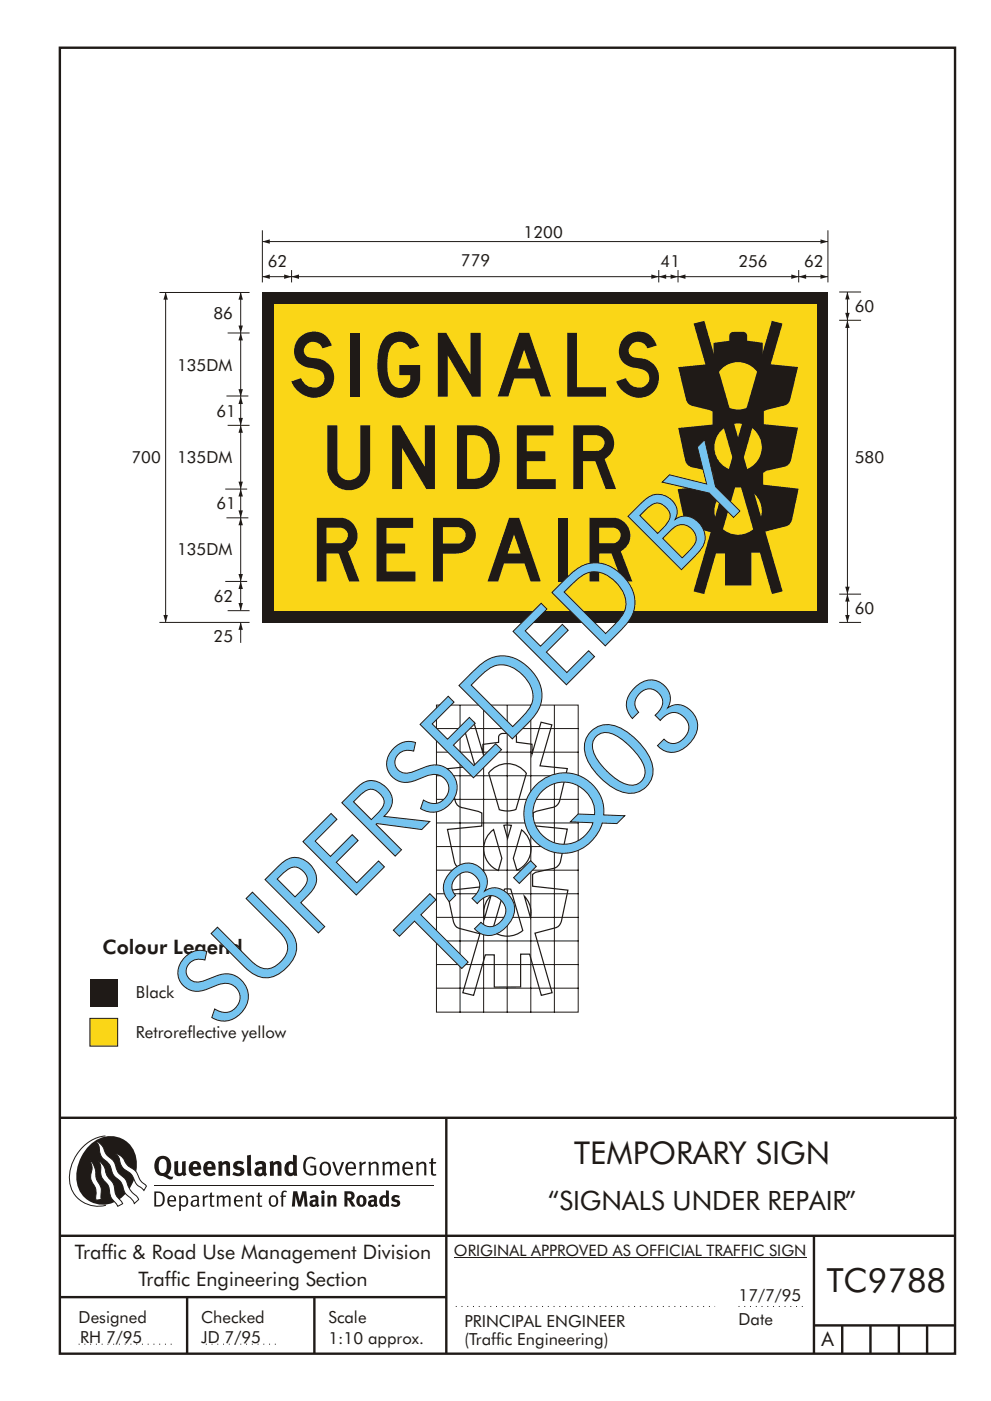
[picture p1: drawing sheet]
<svg xmlns="http://www.w3.org/2000/svg" width="210mm" height="297mm" viewBox="0 0 210 297" stroke-linecap="round" stroke-linejoin="round" font-family="sans-serif">
<g fill="none" stroke="#1f1a17" stroke-width=".51">
<path d="M12.7 10.1h189.9v276.9h-189.9zM12.7 237h190.3M94.7 236.9v50.1M12.7 262h190M12.7 275h82M39.7 275v12M66.7 275v12M172.7 262v25M172.7 281h30M178.7 281v6M184.7 281v6M190.7 281v6"/>
<path d="M196.7 281v6"/>
</g>
<path d="M96.7 277h55M156.7 277h14M16.7 285h20.3M43.7 285h15" fill="none" stroke="#1f1a17" stroke-width=".21" stroke-dasharray=".2 1" stroke-linecap="butt"/>
<path d="M19.1 207.5h5.9v5.9h-5.9z" fill="#1f1a17"/>
<path d="M19.1 215.9h5.9v5.9h-5.9z" fill-rule="evenodd" fill="#fad617" stroke="#1f1a17" stroke-width=".21"/>
<path d="M55.7 62h120v70h-120z" fill="#1f1a17"/>
<path d="M58.2 64.5h115v65h-115z" fill="#fad617"/>
<path d="M178 67.9h4.7M178 61.9h4.7M178 132h4.7M178 126h4.7M179.8 126v6" fill="none" stroke="#1f1a17" stroke-width=".21"/>
<g fill="#1f1a17">
<path d="M179.3 130.4h1l-.5 1.6z" fill-rule="evenodd"/>
<path d="M179.8 125.9l.5 1.6h-1z" fill-rule="evenodd"/>
</g>
<path d="M179.8 68v58" fill="none" stroke="#1f1a17" stroke-width=".21"/>
<g fill="#1f1a17">
<path d="M179.3 124.4h1l-.5 1.6z" fill-rule="evenodd"/>
<path d="M179.8 67.9l.5 1.6h-1z" fill-rule="evenodd"/>
</g>
<path d="M179.8 61.9v6" fill="none" stroke="#1f1a17" stroke-width=".21"/>
<g fill="#1f1a17">
<path d="M179.3 66.3h1l-.5 1.6z" fill-rule="evenodd"/>
<path d="M179.8 61.9l.5 1.6h-1z" fill-rule="evenodd"/>
</g>
<path d="M55.7 51.2h120" fill="none" stroke="#1f1a17" stroke-width=".21"/>
<g fill="#1f1a17">
<path d="M174.1 50.8l1.6 .4-1.6 .5 1.6-.5-1.6 .5z" fill-rule="evenodd"/>
<path d="M55.6 51.2l1.6-.4v.9z" fill-rule="evenodd"/>
</g>
<path d="M55.7 58.7h6.2" fill="none" stroke="#1f1a17" stroke-width=".21"/>
<g fill="#1f1a17">
<path d="M60.3 58.2l1.6 .5-1.6 .4 1.6-.4-1.6 .4z" fill-rule="evenodd"/>
<path d="M55.6 58.7l1.6-.5v.9z" fill-rule="evenodd"/>
</g>
<path d="M169.5 58.7h6.2" fill="none" stroke="#1f1a17" stroke-width=".21"/>
<g fill="#1f1a17">
<path d="M174.1 58.2l1.6 .5-1.6 .4 1.6-.4-1.6 .4z" fill-rule="evenodd"/>
<path d="M169.4 58.7l1.6-.5v.9z" fill-rule="evenodd"/>
</g>
<path d="M61.9 58.7h77.9" fill="none" stroke="#1f1a17" stroke-width=".21"/>
<g fill="#1f1a17">
<path d="M138.2 58.2l1.6 .5-1.6 .4 1.6-.4-1.6 .4z" fill-rule="evenodd"/>
<path d="M61.8 58.7l1.6-.5v.9z" fill-rule="evenodd"/>
</g>
<path d="M143.9 58.7h25.6" fill="none" stroke="#1f1a17" stroke-width=".21"/>
<g fill="#1f1a17">
<path d="M167.9 58.2l1.6 .5-1.6 .4 1.6-.4-1.6 .4z" fill-rule="evenodd"/>
<path d="M143.8 58.7l1.6-.5v.9z" fill-rule="evenodd"/>
</g>
<path d="M139.8 58.7h4.1" fill="none" stroke="#1f1a17" stroke-width=".21"/>
<g fill="#1f1a17">
<path d="M142.3 58.2l1.6 .5-1.6 .4 1.6-.4-1.6 .4z" fill-rule="evenodd"/>
<path d="M139.7 58.7l1.6-.5v.9z" fill-rule="evenodd"/>
</g>
<path d="M55.7 48.8v11.1M61.9 57.3v2.6M139.8 57.3v2.6M143.9 57.3v2.6M169.5 57.3v2.6M175.7 48.8v11.1" fill="none" stroke="#1f1a17" stroke-width=".21"/>
<path d="M143.9 77.8l7.5-.7v-4.4l3.3-.4v-1.2a.88 .88 0 0 1 .8-.7l2.2-.1a.88 .88 0 0 1 .8 .8v1.1l3.3 .5v4.4l7.5 .7-1.7 7a1.92 1.92 0 0 1-1.8 1.3l-3.7 1.1v2.7l7.2 .8-1.4 6.8a1.96 1.96 0 0 1-1.5 1.5l-3.8 .8-.7 .5v2.5l7.5 .8-1.3 6.5a1.81 1.81 0 0 1-1.4 1.5l-4.5 1.2v4.4h-2.8v6.9h-5.6v-6.8h-2.7v-4.4l-4.6-1.2a1.72 1.72 0 0 1-1.4-1.4l-1.3-6.6 7.5-.8v-2.5l-.6-.5-3.9-.8a1.91 1.91 0 0 1-1.4-1.5l-1.5-6.9 7.3-.7v-2.8l-3.8-1a1.95 1.95 0 0 1-1.8-1.4z" fill-rule="evenodd" fill="#1f1a17"/>
<g fill="#fad617">
<circle cx="156.6" cy="81.8" r="5"/>
<circle cx="156.6" cy="94.8" r="5"/>
<circle cx="156.6" cy="108.4" r="5"/>
</g>
<g fill="#1f1a17">
<path d="M163.8 68l2.2 .6-16.6 57.4-2.3-.6z"/>
<path d="M147.2 68.6l2.2-.6 16.7 57.4-2.3 .6z"/>
</g>
<path d="M33.8 62h19.1M35.1 62v70M33.8 132h19.1M48.3 129.5h4.6" fill="none" stroke="#1f1a17" stroke-width=".21"/>
<g fill="#1f1a17">
<path d="M34.7 130.4h.9l-.5 1.6z" fill-rule="evenodd"/>
<path d="M35.1 61.9l.5 1.6h-.9z" fill-rule="evenodd"/>
</g>
<path d="M51.1 132v4.3" fill="none" stroke="#1f1a17" stroke-width=".21"/>
<path d="M51.1 131.9l.4 1.6h-.9z" fill-rule="evenodd" fill="#1f1a17"/>
<path d="M48.3 70.6h4.6M51.1 62v8.6M48 84h4.7M48.3 90.2h4.6M47.8 103.7h4.6M48 109.8h4.7M47.8 123.3h4.6" fill="none" stroke="#1f1a17" stroke-width=".21"/>
<g fill="#1f1a17">
<path d="M50.6 69h.9l-.4 1.6z" fill-rule="evenodd"/>
<path d="M51.1 61.9l.4 1.6h-.9z" fill-rule="evenodd"/>
</g>
<path d="M51.1 103.7v6.1" fill="none" stroke="#1f1a17" stroke-width=".21"/>
<g fill="#1f1a17">
<path d="M50.6 108.2h.9l-.4 1.6z" fill-rule="evenodd"/>
<path d="M51.1 103.7l.4 1.6h-.9z" fill-rule="evenodd"/>
</g>
<path d="M51.1 84.1v6.1" fill="none" stroke="#1f1a17" stroke-width=".21"/>
<g fill="#1f1a17">
<path d="M50.6 88.6h.9l-.4 1.6z" fill-rule="evenodd"/>
<path d="M51.1 84.1l.4 1.6h-.9z" fill-rule="evenodd"/>
</g>
<path d="M51.1 109.8v13.5" fill="none" stroke="#1f1a17" stroke-width=".21"/>
<g fill="#1f1a17">
<path d="M50.6 121.7h.9l-.4 1.6z" fill-rule="evenodd"/>
<path d="M51.1 109.8l.4 1.6h-.9z" fill-rule="evenodd"/>
</g>
<path d="M51.1 123.3v6.1" fill="none" stroke="#1f1a17" stroke-width=".21"/>
<g fill="#1f1a17">
<path d="M50.6 127.8h.9l-.4 1.6z" fill-rule="evenodd"/>
<path d="M51.1 123.3l.4 1.6h-.9z" fill-rule="evenodd"/>
</g>
<path d="M51.1 90.2v13.5" fill="none" stroke="#1f1a17" stroke-width=".21"/>
<g fill="#1f1a17">
<path d="M50.6 102.1h.9l-.4 1.6z" fill-rule="evenodd"/>
<path d="M51.1 90.2l.4 1.6h-.9z" fill-rule="evenodd"/>
</g>
<path d="M51.1 70.6v13.5" fill="none" stroke="#1f1a17" stroke-width=".21"/>
<g fill="#1f1a17">
<path d="M50.6 82.5h.9l-.4 1.6z" fill-rule="evenodd"/>
<path d="M51.1 70.6l.4 1.6h-.9z" fill-rule="evenodd"/>
</g>
<path d="M98.2 153.7l2.3-.6 2 6.6v-1.9l3.3-.4v-1.1a.86 .86 0 0 1 .7-.8h2.3a.87 .87 0 0 1 .8 .7v1.2l3.3 .4v2.1l1.9-6.8 2.3 .6-2.5 8.7 5.8 .6-1.7 6.9a1.95 1.95 0 0 1-1.8 1.4l-3.1 .7-.7 .3v2.8l7.3 .7-1.5 6.8a2 2 0 0 1-1.5 1.5l-3.8 .8-.6 .5v2.5l7.5 .8-1.4 6.6a1.81 1.81 0 0 1-1.4 1.4l-4.2 1.2 3.6 12.6-2.2 .5-2.5-8.7h-1.9v7h-5.6v-6.9h-1.9l-2.5 8.6-2.3-.5 3.6-12.5-4.2-1.1a1.69 1.69 0 0 1-1.4-1.5l-1.4-6.6 7.6-.8v-2.5l-.7-.4-3.8-.9a1.91 1.91 0 0 1-1.5-1.5l-1.5-6.8 7.3-.8v-2.7l-.7-.4-3.1-.7a1.92 1.92 0 0 1-1.8-1.4l-1.7-6.9 5.9-.6zM104.1 163.4a5 5 0 0 1 7.6 .6l-2.2 7.6a5.2 5.2 0 0 1-3.6 .1l-2.2-7.8zM104.2 176.3l.5-.4 1.8 6.1-.8 2.6a5 5 0 0 1-1.5-8.3zM106.9 175h1.6l-.8 2.8zM110.7 176a5 5 0 0 1-1 8.5l-.8-2.5zM104.2 189.9l-1.4 4.8a5 5 0 0 1 1.4-4.8zM107 188.5h1.4l2.5 8.8a5 5 0 0 1-6.4 0zM111.2 190a4.9 4.9 0 0 1 1.3 4.5z" fill="none" stroke="#1f1a17" stroke-width=".25"/>
<g fill="none" stroke="#1f1a17" stroke-width=".21">
<path d="M92.6 149.5h30.1v65.1h-30.1zM92.6 159.5h30.1M92.6 154.5h30.1M97.6 149.5v65.2M102.6 149.5v65.2M107.6 149.5v65.2M112.6 149.5v65.2M117.6 149.5v65.2M92.6 179.5h30.1M92.6 174.5h30.1M92.6 169.5h30.1M92.6 164.5h30.1"/>
<path d="M92.6 199.5h30.1M92.6 194.5h30.1M92.6 189.5h30.1M92.6 184.5h30.1M92.6 209.5h30.1M92.6 204.5h30.1M96.3 266.7h74.7"/>
</g>
<g fill="#1f1a17">
<path d="M64.9 245.6a1.61 1.61 0 0 1 2.1 0l-.2 .3a1.17 1.17 0 0 0-1.4-.2 1.17 1.17 0 0 0-.6 1.3 1.42 1.42 0 0 0 1.2 1.9l.7-.2v-1.2h-.8l-.1-.4h1.3v1.9a1.82 1.82 0 0 1-2.2-.1 1.82 1.82 0 0 1-.6-2.1l.2-.7z" fill-rule="evenodd"/>
<path d="M68.2 246.5a1.77 1.77 0 0 0 .4 2.7 1.39 1.39 0 0 0 1.4-.5 1.39 1.39 0 0 0 .2-1.5 1.19 1.19 0 0 0-2-.7zM68.5 246.8a.83 .83 0 0 1 1 .1 .83 .83 0 0 1 .2 1 .75 .75 0 0 1-.6 1 .75 .75 0 0 1-.8-.8v-.9z" fill-rule="evenodd"/>
<path d="M70.5 246.4l.4-.1 .8 2.4 .8-2.3h.5l-1.1 2.8h-.4z" fill-rule="evenodd"/>
<path d="M73.6 246.7a1.74 1.74 0 0 0 .5 2.5h.9l.5-.3-.2-.3a.89 .89 0 0 1-1.1 .2 .89 .89 0 0 1-.4-.9h1.7a1.15 1.15 0 0 0-.4-1.4 1.15 1.15 0 0 0-1.5 .2zM74 246.9a.67 .67 0 0 1 .8-.2 .67 .67 0 0 1 .3 .8h-1.3z" fill-rule="evenodd"/>
<path d="M76.2 246.4l.4-.1 .1 .4 .5-.4h.5l-.2 .5a.61 .61 0 0 0-.8 .6v1.8h-.4z" fill-rule="evenodd"/>
<path d="M78.1 246.4l.5-.1 .1 .4a.89 .89 0 0 1 .9-.4 .89 .89 0 0 1 .7 .7v2.2h-.4v-2.2l-.1-.2-.3-.1-.8 .4v2.1h-.4z" fill-rule="evenodd"/>
<path d="M81.1 246.4l.4-.1 .1 .4a.83 .83 0 0 1 .8-.4 .83 .83 0 0 1 .7 .5 .86 .86 0 0 1 .9-.5 .86 .86 0 0 1 .7 .7v2.2h-.4l-.1-2.3a.5 .5 0 0 0-.8 0l-.2 .2v2.1h-.5v-2.2l-.4-.3-.7 .4v2.1h-.4z" fill-rule="evenodd"/>
<path d="M85.7 246.7a1.74 1.74 0 0 0 .5 2.5h.9l.5-.3-.2-.3a.89 .89 0 0 1-1.1 .2 .89 .89 0 0 1-.4-.9h1.7a1.15 1.15 0 0 0-.5-1.4 1.15 1.15 0 0 0-1.4 .2zM86 246.9a.67 .67 0 0 1 .9-.2 .67 .67 0 0 1 .3 .8h-1.3z" fill-rule="evenodd"/>
<path d="M88.3 246.4l.4-.1 .1 .4a.89 .89 0 0 1 .9-.4 .89 .89 0 0 1 .8 .7v2.2h-.5v-2.2l-.1-.2-.3-.1-.8 .4v2.1h-.4z" fill-rule="evenodd"/>
<path d="M91.5 245.6l.4-.1v.9h.7l-.2 .3h-.5v2.1l.1 .1h.5l.1 .3a.71 .71 0 0 1-1.2-.6v-1.9h-.3v-.3h.3z" fill-rule="evenodd"/>
<path d="M37 246.3l.8-.2v2a.46 .46 0 0 0 .2 .6 .46 .46 0 0 0 .6-.2v-2.2l.8-.2v2.4l.2 .5-.6 .4-.2-.3a1.03 1.03 0 0 1-1.2 .2 1.03 1.03 0 0 1-.6-1z" fill-rule="evenodd"/>
<path d="M40.4 246.6a1.64 1.64 0 0 0 0 2.3 1.64 1.64 0 0 0 2.3 .1l-.4-.5a.78 .78 0 0 1-.9 .3 .78 .78 0 0 1-.5-.8h1.8a1.37 1.37 0 0 0-.6-1.6 1.37 1.37 0 0 0-1.7 .2zM41.1 246.9a.48 .48 0 0 1 .6-.1 .48 .48 0 0 1 .2 .6h-1z" fill-rule="evenodd"/>
<path d="M43.5 246.6a1.65 1.65 0 0 0-.2 2 1.65 1.65 0 0 0 1.9 .7l.5-.3-.3-.5a.78 .78 0 0 1-.9 .3 .78 .78 0 0 1-.5-.8h1.8a1.37 1.37 0 0 0-.6-1.6 1.37 1.37 0 0 0-1.7 .2zM44.1 246.9a.48 .48 0 0 1 .6-.1 .48 .48 0 0 1 .2 .6h-.9z" fill-rule="evenodd"/>
<path d="M46.3 246.3l.7-.2 .1 .4a.95 .95 0 0 1 1-.3 .95 .95 0 0 1 .7 .8v2.3h-.8v-2.3l-.3-.2-.5 .3v2.2h-.8z" fill-rule="evenodd"/>
<path d="M49.7 246.5a1.73 1.73 0 0 1 2-.1l-.2 .6-.6-.2a.42 .42 0 0 0-.6 .2l.2 .3a1.23 1.23 0 0 1 1.4 1 1.47 1.47 0 0 1-2.3 .9l-.3-.2 .3-.6 .7 .4a.47 .47 0 0 0 .7-.4 .87 .87 0 0 0-1-.5l-.4-.2-.1-.4z" fill-rule="evenodd"/>
<path d="M54.1 246.6l.3 .6 .3-.2a.62 .62 0 0 1 .9 0l.1 .4a1.21 1.21 0 0 0-1.4 .3 1.21 1.21 0 0 0-.1 1.3 1.19 1.19 0 0 0 1.6 .1l.5 .3 .4-.4-.3-.4v-1.4a.96 .96 0 0 0-1.3-1zM55 248l.6-.1v.7a.43 .43 0 0 1-.6 .1 .43 .43 0 0 1 0-.7z" fill-rule="evenodd"/>
<path d="M57.2 246.3l.7-.2 .1 .4a.95 .95 0 0 1 1-.3 .95 .95 0 0 1 .7 .8v2.3h-.8v-2.3l-.2-.2-.6 .3v2.2h-.8z" fill-rule="evenodd"/>
<path d="M62.2 244.8v1.5a1.29 1.29 0 0 0-1.4 .2 1.29 1.29 0 0 0-.5 1.3 1.24 1.24 0 0 0 .6 1.4 1.24 1.24 0 0 0 1.4-.1l.1 .2h.7l-.1-4.3zM61.5 246.9l.4-.1 .3 .2v1.5l-.3 .1a.48 .48 0 0 1-.6-.4 1.52 1.52 0 0 1 .2-1.3z" fill-rule="evenodd"/>
<path d="M52.4 245l.8-.2 .2 4.5h-.8l-.1-.2z" fill-rule="evenodd"/>
</g>
<path d="M22.4 240.8a9 9 0 0 0-7.4 10.9 6.2 6.2 0 0 0 7.5 3.8M32.7 251.4h59.4" fill="none" stroke="#1f1a17" stroke-width=".21"/>
<path d="M19.1 242.7a5.7 5.7 0 0 1 6.5-1.4 5.7 5.7 0 0 1 3.4 5.7 8.6 8.6 0 0 1-6.2 8.3 5.7 5.7 0 0 1-6.5-7 9.9 9.9 0 0 1 2.8-5.6z" fill-rule="evenodd" fill="#1f1a17"/>
<path d="M24.5 244.5a3.1 3.1 0 0 1 2.3 2.2l.7 .7a3.2 3.2 0 0 1 2 2.4l.4 .6 1.2 1.1-.6 .9-.2-.3a3.5 3.5 0 0 1-1.9-2.1 3.8 3.8 0 0 0-2.1-2.1 3.5 3.5 0 0 1-1-2.3zM20.4 241.9a3.4 3.4 0 0 1 1.9 2.5l.7 .8a3.3 3.3 0 0 1 1.7 2.6 4.4 4.4 0 0 0 1.7 2l.3 .3a6.1 6.1 0 0 0 2.5 3.7l.2 .5-.9 .9a6.1 6.1 0 0 0-1.9-2.2l-.4-.8a3.6 3.6 0 0 0-1.9-2.8l-.6-1a3.6 3.6 0 0 0-1.9-2.8 3.7 3.7 0 0 1-.8-2.4zM21 246.1a3.4 3.4 0 0 1 1.5 2.8l.6 .9a3.8 3.8 0 0 1 1.4 3.1l.3 .7 1.2 1.6-1 .6-.5-.8a3.2 3.2 0 0 1-1.3-2.8 4.3 4.3 0 0 0-1.4-2.2 4.7 4.7 0 0 1-.5-2.9zM19.2 246.1a5.1 5.1 0 0 1 1.2 3.7l.3 .7a3.1 3.1 0 0 1 .7 3l.1 .8-1.1 .2-.1-.8a3.5 3.5 0 0 0-.9-3.2 3.6 3.6 0 0 1 .1-2.6z" fill-rule="evenodd" fill="#fff" stroke="#1f1a17" stroke-width=".21"/>
<g fill="#1f1a17">
<path d="M33.4 245.5a2.51 2.51 0 0 0 .4 3.7l.8 .1a2.78 2.78 0 0 0 2 .7l.2-.5h-.6l-.7-.4a2.56 2.56 0 0 0 0-3.8 1.83 1.83 0 0 0-2.1 .2zM34 245.9a.87 .87 0 0 1 1 0 .87 .87 0 0 1 .4 .9v.4a1.17 1.17 0 0 1-.9 1.5l-.3-.1a2.38 2.38 0 0 1-.2-2.7z" fill-rule="evenodd"/>
<path d="M33.1 252.9v2.6a1.12 1.12 0 0 0 1.2-.3 1.12 1.12 0 0 0 .2-1.2l-.1-.5-.3-.4zM32.7 252.6h1.1a1.67 1.67 0 0 1 1.2 1.7 1.67 1.67 0 0 1-1.3 1.5h-1zM36.1 253.9l-.2 .5h1.1a.55 .55 0 0 0-.3-.6 .55 .55 0 0 0-.6 .1zM35.8 253.8a.95 .95 0 0 1 1.2-.2 .95 .95 0 0 1 .4 1.1h-1.5a.72 .72 0 0 0 .4 .8 .72 .72 0 0 0 .9-.2l.1 .3a1.15 1.15 0 0 1-1.5 0 1.15 1.15 0 0 1-.2-1.5zM38.4 254.1v1.2a.7 .7 0 0 0 .9 .1 .7 .7 0 0 0 .2-.9 .61 .61 0 0 0-.4-.7 .61 .61 0 0 0-.7 .3zM38 253.5l.3-.1 .1 .4a.95 .95 0 0 1 1.2-.2 .95 .95 0 0 1 .3 1.2 .92 .92 0 0 1-.5 1 .92 .92 0 0 1-1-.2v1.1l-.4 .1zM40.9 254.8a.5 .5 0 0 0 .2 .8 .5 .5 0 0 0 .7-.4v-.6zM40.5 253.7a1 1 0 0 1 1.7 .3v1.4l.2 .2-.2 .3-.3-.3a.78 .78 0 0 1-1.4-.1 .78 .78 0 0 1 .8-1.1h.5a.58 .58 0 0 0-.3-.7 .58 .58 0 0 0-.7 .3zM43 253.5l.3-.1 .1 .4 .3-.3 .5-.1-.2 .4a.52 .52 0 0 0-.6 .6v1.4h-.4zM44.6 252.9l.4-.1-.1 .7h.6l-.1 .3h-.5v1.5a.35 .35 0 0 0 .6 .3v.2a.57 .57 0 0 1-.6 .1 .57 .57 0 0 1-.3-.5v-1.6h-.3v-.3h.3zM45.9 253.5l.4-.1 .1 .4 .2-.2a.64 .64 0 0 1 1 .2 .7 .7 0 0 1 .8-.4 .7 .7 0 0 1 .5 .7v1.7h-.3v-1.7l-.3-.3-.7 .3v1.7h-.3v-1.6a.38 .38 0 0 0-.3-.5 .38 .38 0 0 0-.5 .2l-.1 .2v1.7h-.4zM50.2 253.9l-.2 .5h1.1a.55 .55 0 0 0-.2-.6 .55 .55 0 0 0-.7 .1zM49.9 253.8a.95 .95 0 0 1 1.2-.2 .95 .95 0 0 1 .4 1.1h-1.5a.72 .72 0 0 0 .4 .8 .72 .72 0 0 0 .9-.2l.1 .3a1.15 1.15 0 0 1-1.5 0 1.15 1.15 0 0 1-.2-1.5zM52.1 253.5l.3-.1 .1 .4a.72 .72 0 0 1 .8-.4 .72 .72 0 0 1 .6 .7v1.7h-.4v-1.6a.45 .45 0 0 0-.3-.5 .45 .45 0 0 0-.5 .3l-.2 .1v1.7h-.3zM54.7 252.9l.4-.1v.7h.6l-.1 .3h-.5v1.5a.35 .35 0 0 0 .5 .3v.2a.57 .57 0 0 1-.6 .1 .57 .57 0 0 1-.3-.5v-1.6h-.3v-.3h.3zM57.6 253.9l-.2 .7a.65 .65 0 0 0 .3 .8 .65 .65 0 0 0 .8-.2l.1-.1a.93 .93 0 0 0-.7-1.4zM57.3 253.7a1.12 1.12 0 0 1 1.4 .1 1.12 1.12 0 0 1 .3 1.4 1.01 1.01 0 0 1-1.3 .6 1.01 1.01 0 0 1-.7-1.2zM59.9 252.6l.5-.2 .5 .2-.1 .2-.4-.1-.3 .2v.6h.6l-.1 .3h-.5v2h-.4v-2h-.2v-.3h.2zM62.2 252.6l-.3 3.2h.7l.1-2.3 .6 2.3h.6l.6-2.3 .1 2.3h.7l-.3-3.2h-.9l-.5 2.1-.5-2.1zM65.7 253.7l.3 .5a.51 .51 0 0 1 .5-.4 .51 .51 0 0 1 .4 .4v.1a.88 .88 0 0 0-1.1 .4 .88 .88 0 0 0 .2 1.1 .9 .9 0 0 0 1.1-.2l.3 .3 .4-.3-.2-.3v-1.1a.87 .87 0 0 0-.5-.8 .87 .87 0 0 0-1 .1zM66.4 254.8h.5v.5l-.1 .1h-.3l-.2-.1zM68.2 253.5v2.3h.6v-2.4zM68.1 252.8a.4 .4 0 0 0 .8 0 .4 .4 0 0 0-.8 0zM69.4 253.5l.1 2.3h.6v-1.7a.33 .33 0 0 1 .4-.2 .33 .33 0 0 1 .3 .4v1.5h.6v-1.7a.75 .75 0 0 0-.6-.7 .75 .75 0 0 0-.8 .3v-.3zM73.1 252.6v3.2h.6v-1.3l.3 .2 .7 1.1h.7l-.9-1.4a.94 .94 0 0 0 .7-1 .94 .94 0 0 0-.9-.8zM73.7 253.1a.51 .51 0 0 1 .8 .1 .51 .51 0 0 1-.2 .7l-.6 .1zM75.9 253.7a1.19 1.19 0 0 0-.1 1.7 1.19 1.19 0 0 0 1.8 0 1.19 1.19 0 0 0-.1-1.6 1.19 1.19 0 0 0-1.6-.1zM76.5 253.9l.2-.1a.99 .99 0 0 1 0 1.6 1.06 1.06 0 0 1-.2-1.5zM78.1 253.7l.3 .5a.51 .51 0 0 1 .5-.4 .51 .51 0 0 1 .5 .4v.1a.88 .88 0 0 0-1.2 .4 .88 .88 0 0 0 .2 1.1 .9 .9 0 0 0 1.1-.2l.3 .3 .4-.3-.2-.3v-1.1a.87 .87 0 0 0-.5-.8 .87 .87 0 0 0-1 .1zM78.9 254.8h.4v.5l-.1 .1h-.3l-.1-.1zM81.9 252.4v1.1a1.2 1.2 0 0 0-1.4 .6 1.2 1.2 0 0 0 .2 1.4l.5 .4 .8-.2v.1h.6l-.1-3.3zM81.4 253.9l.5 .2-.1 1.2a.46 .46 0 0 1-.5-.1 .46 .46 0 0 1-.1-.5zM83.3 253.6a.79 .79 0 0 0-.1 .9 .79 .79 0 0 0 .9 .4 .33 .33 0 0 1 0 .5 .33 .33 0 0 1-.5 0l-.4-.2-.3 .4a1.15 1.15 0 0 0 1.2 .3 1.15 1.15 0 0 0 .8-1 1.49 1.49 0 0 0-1.2-.8 .4 .4 0 0 1 .3-.3 .4 .4 0 0 1 .4 .1l.2 .1 .2-.4a1.47 1.47 0 0 0-1.5 0z" fill-rule="evenodd"/>
</g>
<g font-size="22.4" fill="#1f1a17">
<text x="94.6" y="208.7" transform="rotate(-45 94.6 208.7)">T3-Q03</text>
<text x="46.7" y="218.7" transform="rotate(-45 46.7 218.7)">SUPERSEDED BY</text>
</g>
<g font-size="13.5" fill="#1f1a17">
<text x="61.8" y="84.1">SIGNALS</text>
<text x="69.4" y="103.7">UNDER</text>
<text x="67.2" y="123.3">REPAIR</text>
</g>
<text font-size="7.1" fill="#1f1a17" x="175.4" y="274">TC9788</text>
<text font-size="6.7" fill="#1f1a17" x="121.8" y="246.8">TEMPORARY SIGN</text>
<text font-size="5.6" fill="#1f1a17" x="116.2" y="256.4">“SIGNALS UNDER REPAIR”</text>
<g font-size="4.2" fill="#1f1a17">
<text x="21.7" y="202.3">Colour Legend</text>
<text x="15.9" y="267">Traffic &amp; Road Use Management Division</text>
<text x="29.4" y="272.6">Traffic Engineering Section</text>
<text x="174.3" y="285.4">A</text>
</g>
<g font-size="3.5" fill="#1f1a17">
<text x="111.1" y="50.4">1200</text>
<text x="56.8" y="56.5">62</text>
<text x="97.8" y="56.5">779</text>
<text x="140.1" y="56.6">41</text>
<text x="156.7" y="56.5">256</text>
<text x="170.6" y="56.5">62</text>
<text x="45.3" y="67.5">86</text>
<text x="181.3" y="66.2">60</text>
<text x="37.6" y="78.6">135DM</text>
<text x="45.9" y="88.4">61</text>
<text x="27.9" y="98.2">700</text>
<text x="37.6" y="98.2">135DM</text>
<text x="181.3" y="98.2">580</text>
<text x="45.9" y="108">61</text>
<text x="37.6" y="117.8">135DM</text>
<text x="45.4" y="127.6">62</text>
<text x="181.3" y="130.2">60</text>
<text x="45.3" y="136.1">25</text>
<text x="28.9" y="211.7">Black</text>
<text x="28.9" y="220.1">Retroreflective yellow</text>
<text x="156.7" y="275.9">17/7/95</text>
<text x="16.7" y="280.5">Designed</text>
<text x="42.7" y="280.5">Checked</text>
<text x="69.7" y="280.5">Scale</text>
<text x="98.5" y="281.4">PRINCIPAL ENGINEER</text>
<text x="156.7" y="281">Date</text>
<text x="17" y="284.8">RH 7/95</text>
<text x="42.7" y="284.8">JD 7/95</text>
<text x="69.7" y="285">1:10 approx.</text>
<text x="98.5" y="285.1">(Traffic Engineering)</text>
</g>
<text font-size="3.4" fill="#1f1a17" x="96.3" y="266.3">ORIGINAL APPROVED AS OFFICIAL TRAFFIC SIGN</text>
</svg>
